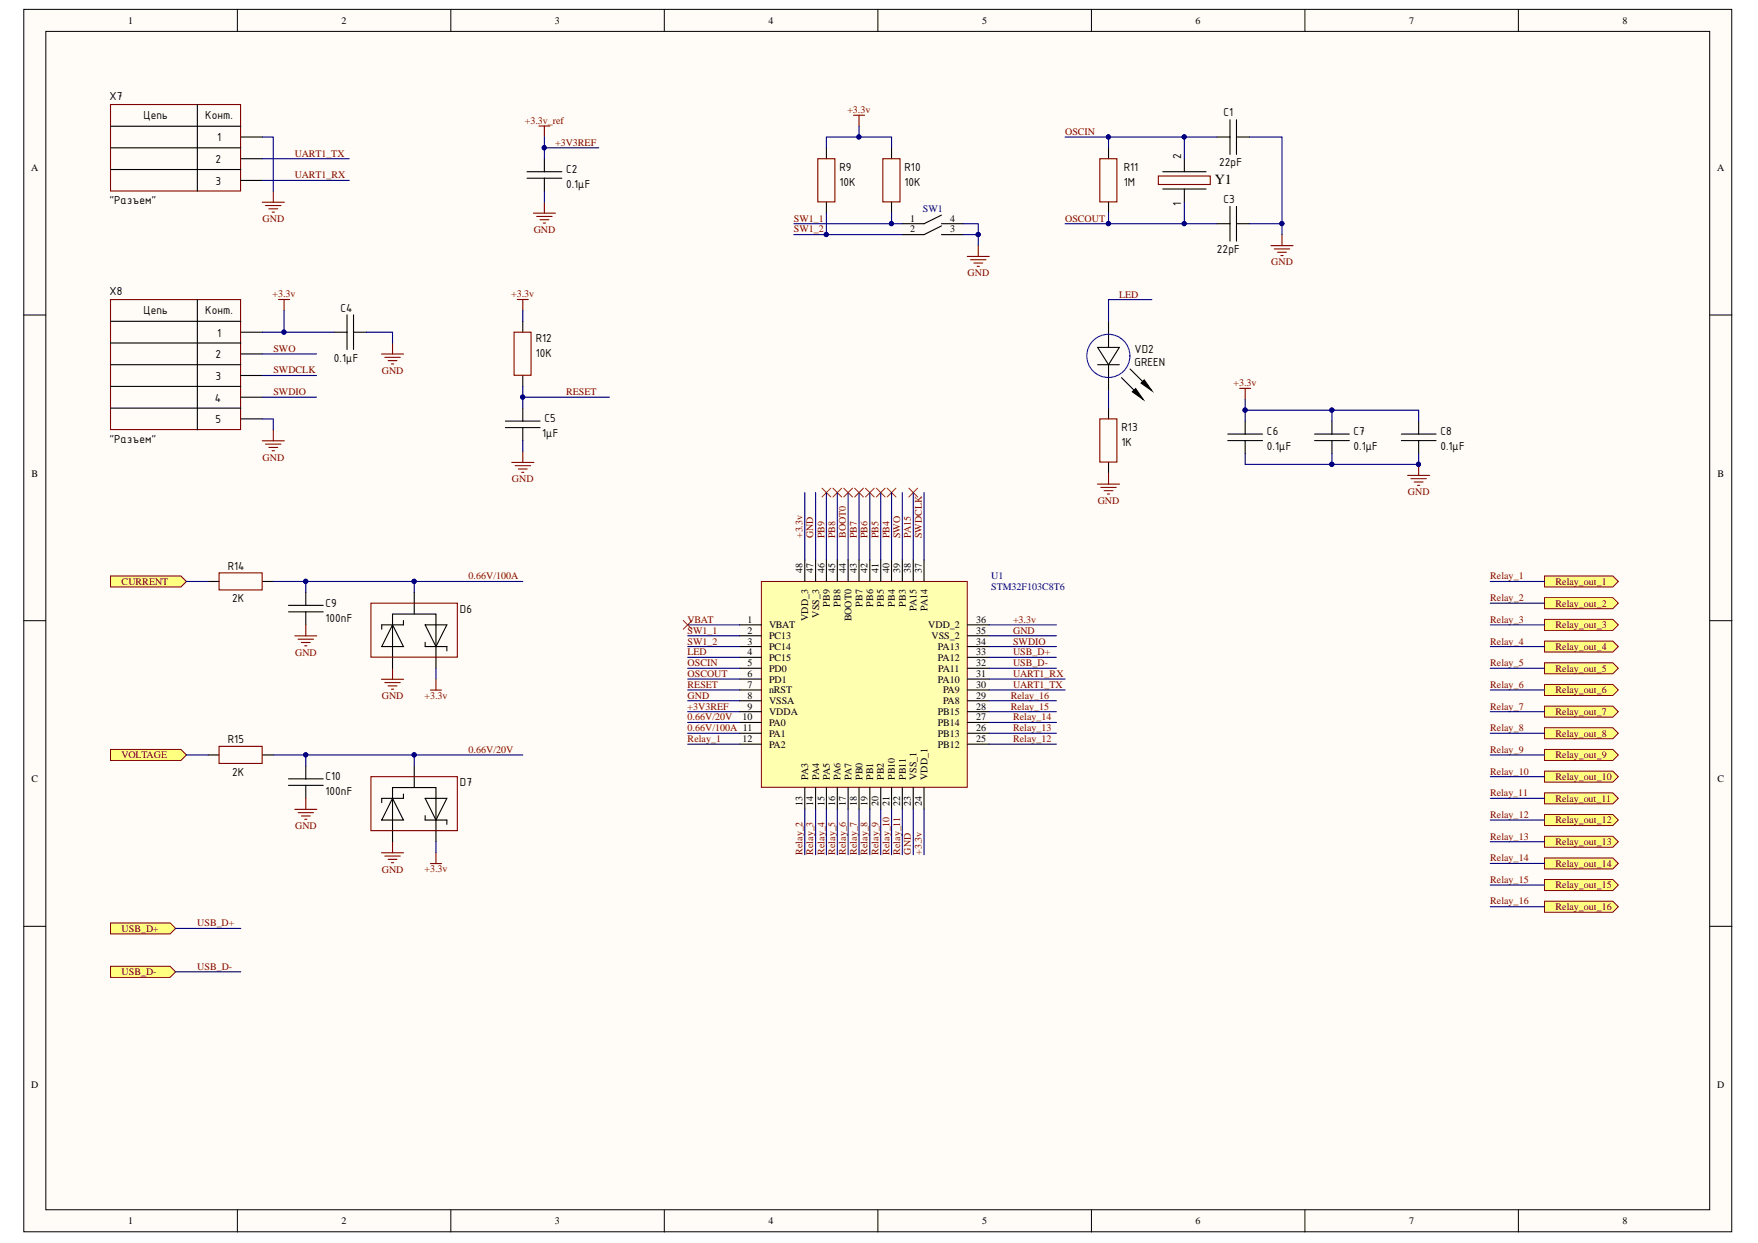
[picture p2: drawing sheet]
<svg xmlns="http://www.w3.org/2000/svg" width="297mm" height="210mm" viewBox="0 0 297 210" stroke-linecap="round" stroke-linejoin="round" font-family="sans-serif">
<g fill="#fffcf8" stroke="#000" stroke-width=".17">
<path d="M4 1.6h288.6v206.4h-288.6z"/>
<path d="M7.7 5.3h281.2v199h-281.2z"/>
</g>
<g fill="none" stroke="#000" stroke-width=".17">
<path d="M40.1 1.6v3.7M76.2 1.6v3.7M112.2 1.6v3.7M148.3 1.6v3.7M184.4 1.6v3.7M220.5 1.6v3.7M256.6 1.6v3.7M4 53.2h3.7M288.9 53.2h3.7M4 104.8h3.7M288.9 104.8h3.7M4 156.4h3.7"/>
<path d="M288.9 156.4h3.7M40.1 204.3v3.7M76.2 204.3v3.7M112.2 204.3v3.7M148.3 204.3v3.7M184.4 204.3v3.7M220.5 204.3v3.7M256.6 204.3v3.7"/>
</g>
<g fill="none" stroke="#000" stroke-width=".19">
<path d="M33.3 17.7v14.6M18.7 21.3h22M18.7 25h22M18.7 28.6h22M40.7 23.1h3.6M40.7 26.8h3.6M40.7 30.5h3.6M187.3 25v1.8M187.3 34.1v1.9M196.5 31.9h7.3M196.5 29h7.3M200.1 26.8v2.2"/>
<path d="M200.1 31.9v2.2M205.6 23.1h2.2M205.6 37.8h2.2M207.8 20.2v5.9M207.8 34.9v5.8M208.9 20.2v5.9M208.9 34.9v5.8M208.9 23.1h2.2M208.9 37.8h2.2M207.4 74.4h5.9M207.4 73.3h5.9M210.4 71.1v2.2"/>
<path d="M210.4 74.4v2.2M222.1 74.4h5.9M222.1 73.3h5.9M225 71.1v2.2M225 74.4v2.2M236.8 74.4h5.8M236.8 73.3h5.8M239.7 71.1v2.2M239.7 74.4v2.2"/>
</g>
<g fill="none" stroke="#800000" stroke-width=".19">
<path d="M18.7 17.7h21.9v14.6h-21.9zM44.3 34.2h3.7M44.9 34.7h2.6M45.4 35.3h1.5M46 35.8h.4M46.2 32.3v1.9M185.8 26.8h2.9v7.3h-2.9zM195.7 29.7h8.8v1.5h-8.8zM216.6 39.6v1.9M214.7 41.5h3.8M215.3 42h2.6M215.9 42.6h1.5"/>
<path d="M216.4 43.2h.4M44.3 74.4h3.7M44.9 75h2.6M45.4 75.6h1.5M46 76.1h.4M46.2 72.6v1.8M209.5 65.6h1.8M210.4 65.6v1.8M239.7 78.4v1.9M237.8 80.3h3.8M238.4 80.8h2.6M239 81.4h1.4"/>
<path d="M239.5 82h.4"/>
</g>
<circle cx="239.7" cy="78.4" r=".35" fill="#000080" stroke="#000080" stroke-width=".17"/>
<path d="M128.6 98.2h34.8v34.8h-34.8z" fill="#ffffb0" stroke="#800000" stroke-width=".17"/>
<g fill="none" stroke="#000" stroke-width=".19">
<path d="M88.3 54.3v1.8M85.4 72.2h5.9M85.4 71.1h5.9M88.3 63.4v1.9M88.3 68.9v2.2M88.3 72.2v2.2M136 94.5v3.7M137.8 94.5v3.7M139.6 94.5v3.7M141.5 94.5v3.7M143.3 94.5v3.7M145.1 94.5v3.7"/>
<path d="M147 94.5v3.7M148.8 94.5v3.7M150.6 94.5v3.7M152.5 94.5v3.7M154.3 94.5v3.7M156.1 94.5v3.7M125 105.5h3.6M125 107.4h3.6M125 109.2h3.6M125 111h3.6M125 112.8h3.6M125 114.7h3.6"/>
<path d="M125 116.5h3.6M125 118.3h3.6M163.5 105.5h3.6M163.5 107.4h3.6M163.5 109.2h3.6M163.5 111h3.6M163.5 112.8h3.6M163.5 114.7h3.6M163.5 116.5h3.6M163.5 118.3h3.6M125 120.2h3.6M125 122h3.6"/>
<path d="M125 123.8h3.6M125 125.7h3.6M136 133v3.6M137.8 133v3.6M139.6 133v3.6M141.5 133v3.6M143.3 133v3.6M145.1 133v3.6M147 133v3.6M148.8 133v3.6M150.6 133v3.6M152.5 133v3.6"/>
<path d="M154.3 133v3.6M156.1 133v3.6M163.5 120.2h3.6M163.5 122h3.6M163.5 123.8h3.6M163.5 125.7h3.6"/>
</g>
<path d="M86.9 56.1h2.8v7.3h-2.8zM87.4 50.6h1.9M88.3 50.6v1.8M86.5 78.1h3.7M87 78.6h2.6M87.6 79.2h1.5M88.1 79.8h.4M88.3 76.2v1.9" fill="none" stroke="#800000" stroke-width=".19"/>
<g fill="none" stroke="#f00" stroke-width=".17">
<path d="M138.9 82.4l1.5 1.5M140.4 82.4l-1.5 1.5M140.7 82.4l1.5 1.5M142.2 82.4l-1.5 1.5M144.4 82.4l1.5 1.5M145.9 82.4l-1.5 1.5M146.2 82.4l1.5 1.5M147.7 82.4l-1.5 1.5M148.1 82.4l1.5 1.5M149.6 82.4l-1.5 1.5M149.9 82.4l1.5 1.5M151.4 82.4l-1.5 1.5"/>
<path d="M153.6 82.4l1.5 1.5M155.1 82.4l-1.5 1.5"/>
</g>
<g fill="#ffff80" stroke="#800000" stroke-width=".17">
<path d="M18.7 97.3h11.9l.9 .9-.9 .9h-11.9z" fill-rule="evenodd"/>
<path d="M18.7 126.6h11.9l.9 .9-.9 .9h-11.9z" fill-rule="evenodd"/>
<path d="M18.7 155.9h10l1 .9-1 .9h-10z" fill-rule="evenodd"/>
<path d="M18.7 163.2h10l1 .9-1 .9h-10z" fill-rule="evenodd"/>
</g>
<path d="M142.6 82.4l1.4 1.5M144 82.4l-1.4 1.5M115.4 104.8l1.5 1.5M116.9 104.8l-1.5 1.5" fill="none" stroke="#f00" stroke-width=".17"/>
<path d="M91.1 21.3h1.8M92 21.3v1.8" fill="none" stroke="#800000" stroke-width=".19"/>
<g fill="#ffff80" stroke="#800000" stroke-width=".17">
<path d="M261 97.3h11.5l.9 .9-.9 .9h-11.5z" fill-rule="evenodd"/>
<path d="M261 100.9h11.5l.9 1-.9 .9h-11.5z" fill-rule="evenodd"/>
<path d="M261 104.6h11.5l.9 .9-.9 1h-11.5z" fill-rule="evenodd"/>
<path d="M261 108.3h11.5l.9 .9-.9 .9h-11.5z" fill-rule="evenodd"/>
<path d="M261 111.9h11.5l.9 .9-.9 1h-11.5z" fill-rule="evenodd"/>
<path d="M261 115.6h11.5l.9 .9-.9 .9h-11.5z" fill-rule="evenodd"/>
<path d="M261 119.2h11.5l.9 1-.9 .9h-11.5z" fill-rule="evenodd"/>
<path d="M261 122.9h11.5l.9 .9-.9 1h-11.5z" fill-rule="evenodd"/>
<path d="M261 126.6h11.5l.9 .9-.9 .9h-11.5z" fill-rule="evenodd"/>
<path d="M261 130.2h11.5l.9 1-.9 .9h-11.5z" fill-rule="evenodd"/>
<path d="M261 133.9h11.5l.9 .9-.9 .9h-11.5z" fill-rule="evenodd"/>
<path d="M261 137.6h11.5l.9 .9-.9 .9h-11.5z" fill-rule="evenodd"/>
<path d="M261 141.2h11.5l.9 .9-.9 1h-11.5z" fill-rule="evenodd"/>
<path d="M261 144.9h11.5l.9 .9-.9 .9h-11.5z" fill-rule="evenodd"/>
<path d="M261 148.5h11.5l.9 1-.9 .9h-11.5z" fill-rule="evenodd"/>
<path d="M261 152.2h11.5l.9 .9-.9 .9h-11.5z" fill-rule="evenodd"/>
</g>
<g fill="none" stroke="#000" stroke-width=".19">
<path d="M139.6 25v1.8M139.6 34.1v1.9M150.6 25v1.8M150.6 34.1v1.9M159.1 36.3l-3 1.5h-3.6M159.1 37.8h3.6M159.1 38.2l-3 1.4h-3.6M159.1 39.6h3.6M18.7 54.3h22M18.7 57.9h22M33.3 50.6v22M40.7 56.1h3.6"/>
<path d="M40.7 59.8h3.6M56.4 56.1h2.2M58.6 53.2v5.8M59.7 56.1h2.2M59.7 53.2v5.8M187.3 54.3v4.4M18.7 61.6h22M18.7 65.3h22M18.7 68.9h22M40.7 63.4h3.6M40.7 67.1h3.6M40.7 70.7h3.6"/>
<path d="M187.3 61.6v4.4"/>
</g>
<g fill="none" stroke="#800000" stroke-width=".19">
<path d="M144.2 19.5h1.9M145.1 19.5v1.8M138.2 26.8h2.9v7.3h-2.9zM149.2 26.8h2.9v7.3h-2.9zM18.7 50.6h21.9v21.9h-21.9zM47.1 50.6h1.8M48 50.6v1.8M64.5 59.8h3.7M66.3 57.9v1.9M163.4 43.3h3.8M164 43.9h2.6M164.5 44.4h1.5"/>
<path d="M165.1 45h.4M165.3 41.4v1.9M65 60.3h2.6M65.6 60.9h1.5M66.1 61.5h.4"/>
</g>
<path d="M185.5 58.7h3.6l-1.8 2.9zM185.5 61.6h3.6M189.5 63.8l2.2 2.2M191 62.3l2.1 2.2" fill="none" stroke="#030000" stroke-width=".19"/>
<circle cx="187.3" cy="60.1" r="3.6" fill="none" stroke="#00f" stroke-width=".19"/>
<path d="M191.3 66.2l.6-.6 1.2 1.8z" fill="#030000"/>
<path d="M191.3 66.2l.6-.6 1.2 1.8z" fill="none" stroke="#030000" stroke-width=".19"/>
<path d="M192.8 64.7l.5-.5 1.3 1.8z" fill="#030000"/>
<path d="M192.8 64.7l.5-.5 1.3 1.8z" fill="none" stroke="#030000" stroke-width=".19"/>
<g fill="none" stroke="#000" stroke-width=".19">
<path d="M89.1 30.1h5.8M89.1 29h5.8M92 26.8v2.2M92 30.1v2.2M187.3 68.9v1.8M187.3 78.1v1.8M35.2 98.2h1.8M44.3 98.2h1.9M48.7 103.3h5.9M48.7 102.2h5.9M51.7 100v2.2M51.7 103.3v2.2"/>
<path d="M66.3 105.5l1.9 3.7h-3.7zM66.3 112.8v-9.1h7.4v9.1M68.2 104.8v.7h-3.7v.8M70 100v3.7M71.8 105.5h3.7l-1.8 3.7zM71.8 108.5v.7h3.7v.7M35.2 127.5h1.8M44.3 127.5h1.9M48.7 132.6h5.9M48.7 131.5h5.9M51.7 129.3v2.2M51.7 132.6v2.2"/>
<path d="M66.3 134.8l1.9 3.7h-3.7zM68.2 134.1v.7h-3.7v.7M70 129.3v3.7M71.8 134.8h3.7l-1.8 3.7zM71.8 137.7v.8h3.7v.7M66.3 142.1v-9.1h7.4v9.1"/>
</g>
<g fill="none" stroke="#800000" stroke-width=".19">
<path d="M90.1 36h3.7M90.7 36.6h2.6M91.2 37.1h1.5M91.8 37.7h.4M92 34.1v1.9M185.8 70.7h2.9v7.3h-2.9zM187.3 79.9v1.8M37 96.7h7.3v2.9h-7.3zM185.4 81.7h3.8M186 82.3h2.6M186.6 82.9h1.4M187.1 83.4h.4"/>
<path d="M49.8 107.4h3.7M50.4 107.9h2.6M50.9 108.5h1.5M51.5 109.1h.4M51.7 105.5v1.9M62.7 101.9h14.6v9.1h-14.6zM64.5 114.7h3.7M65 115.3h2.6M65.6 115.8h1.5M66.1 116.4h.4M66.3 112.8v1.9M72.7 116.5h1.9"/>
<path d="M73.7 114.7v1.8M37 126h7.3v2.9h-7.3zM49.8 136.7h3.7M50.4 137.2h2.6M50.9 137.8h1.5M51.5 138.4h.4M51.7 134.8v1.9M62.7 131.2h14.6v9.1h-14.6zM64.5 144h3.7M65 144.6h2.6M65.6 145.1h1.5M66.1 145.7h.4"/>
<path d="M66.3 142.1v1.9M72.7 145.8h1.9M73.7 144v1.8"/>
</g>
<g fill="none" stroke="#000080" stroke-width=".19">
<path d="M44.3 23.1h1.9v9.2M44.3 30.5h14.7M44.3 26.8h14.7M92 23.1v1.9h9.2M92 25v1.8M92 32.3v1.8M134.1 39.6h5.5M134.1 37.8h16.5M139.6 36v3.6h12.9M139.6 25v-1.9h11v1.9M145.1 21.3v1.8M150.6 36v1.8h1.9"/>
<path d="M162.7 37.8h2.6v3.6M162.7 39.6h2.6M180 23.1h20.1v3.7M187.3 23.1v1.9M187.3 36v1.8M200.1 34.1v3.7h-20.1M200.1 37.8h5.5M200.1 23.1h5.5M211.1 23.1h5.5v16.5M211.1 37.8h5.5M44.3 56.1h12.1M44.3 59.8h9.2"/>
<path d="M48 52.4v3.7M61.9 56.1h4.4v1.8M88.3 52.4v1.9M194.6 50.6h-7.3v3.7M44.3 70.7h1.9v1.9M44.3 67.1h9.2M44.3 63.4h9.2M88.3 65.3v3.6M88.3 67.1h14.7M88.3 74.4v1.8M187.3 66v2.9M210.4 76.6v1.8h29.3v-1.8"/>
<path d="M210.4 69.3h29.3v1.8M210.4 67.4v3.7M225 69.3v1.8M225 76.6v1.8M31.5 98.2h3.7M46.2 98.2h5.5v1.8M51.7 98.2h36.6M70 98.2v1.8M136 83.2v11.3M137.8 83.2v11.3M139.6 83.2v11.3M141.5 83.2v11.3"/>
<path d="M143.3 83.2v11.3M145.1 83.2v11.3M147 83.2v11.3M148.8 83.2v11.3M150.6 83.2v11.3M152.5 83.2v11.3M154.3 83.2v11.3M156.1 83.2v11.3M251.8 98.2h9.2M73.7 112.8v1.9M116.2 118.3h8.8M116.2 116.5h8.8"/>
<path d="M116.2 114.7h8.8M116.2 112.8h8.8M116.2 111h8.8M116.2 109.2h8.8M116.2 107.4h8.8M116.2 105.5h8.8M167.1 116.5h12.9M167.1 114.7h12.9M167.1 118.3h11.4M167.1 112.8h11.4M167.1 111h11.4M167.1 109.2h11.4"/>
<path d="M167.1 107.4h11.4M167.1 105.5h11.4M251.8 116.5h9.2M251.8 112.8h9.2M251.8 109.2h9.2M251.8 105.5h9.2M251.8 101.9h9.2M31.5 127.5h3.7M46.2 127.5h5.5v1.8M51.7 127.5h36.6M70 127.5v1.8M116.2 125.7h8.8"/>
<path d="M116.2 123.8h8.8M116.2 122h8.8M116.2 120.2h8.8M136 136.6v7.7M137.8 136.6v7.7M139.6 136.6v7.7M141.5 136.6v7.7M143.3 136.6v7.7M145.1 136.6v7.7M147 136.6v7.7M148.8 136.6v7.7M150.6 136.6v7.7"/>
<path d="M152.5 136.6v7.7M154.3 136.6v7.7M156.1 136.6v7.7M167.1 125.7h11.4M167.1 123.8h11.4M167.1 122h11.4M167.1 120.2h11.4M251.8 127.5h9.2M251.8 123.8h9.2M251.8 120.2h9.2M251.8 138.5h9.2M251.8 134.8h9.2"/>
<path d="M251.8 131.2h9.2M29.7 156.8h11M73.7 142.1v1.9M251.8 153.1h9.2M251.8 149.5h9.2M251.8 145.8h9.2M251.8 142.1h9.2M29.7 164.1h11"/>
</g>
<g fill="#000080" stroke="#000080" stroke-width=".17">
<circle cx="225" cy="69.3" r=".35"/>
<circle cx="48" cy="56.1" r=".35"/>
<circle cx="51.7" cy="127.5" r=".35"/>
<circle cx="51.7" cy="98.2" r=".35"/>
<circle cx="70" cy="127.5" r=".35"/>
<circle cx="70" cy="98.2" r=".35"/>
<circle cx="88.3" cy="67.1" r=".35"/>
<circle cx="91.9" cy="24.9" r=".35"/>
<circle cx="139.6" cy="39.6" r=".35"/>
<circle cx="150.6" cy="37.8" r=".35"/>
<circle cx="145.1" cy="23.1" r=".35"/>
<circle cx="165.3" cy="39.6" r=".35"/>
<circle cx="200.1" cy="37.8" r=".35"/>
<circle cx="187.3" cy="37.8" r=".35"/>
<circle cx="200.1" cy="23.1" r=".35"/>
<circle cx="187.3" cy="23.1" r=".35"/>
<circle cx="239.7" cy="78.4" r=".35"/>
<circle cx="225" cy="78.4" r=".35"/>
<circle cx="210.4" cy="69.3" r=".35"/>
<circle cx="216.6" cy="37.8" r=".35"/>
</g>
<text font-size="2.4" x="205.3" y="31.1">Y1</text>
<g font-size="2.1">
<text x="18.5" y="16.9">X7</text>
<text x="24.2" y="20">Цепь</text>
<text x="34.7" y="20">Конт.</text>
<text x="36.7" y="23.9">1</text>
<text x="206.7" y="19.6">C1</text>
<text x="36.4" y="27.5">2</text>
<text x="95.6" y="29.2">C2</text>
<text x="141.8" y="28.8">R9</text>
<text x="152.8" y="28.8">R10</text>
<text x="189.9" y="28.8">R11</text>
<text x="199.6" y="26.8" transform="rotate(-90 199.6 26.8)">2</text>
<text x="206" y="28.1">22pF</text>
<text x="18.5" y="34.5">&quot;Разъем&quot;</text>
<text x="36.4" y="31.2">3</text>
<text x="95.6" y="31.7">0.1μF</text>
<text x="141.8" y="31.4">10K</text>
<text x="152.8" y="31.4">10K</text>
<text x="189.9" y="31.4">1M</text>
<text x="199.6" y="34.8" transform="rotate(-90 199.6 34.8)">1</text>
<text x="206.7" y="34.3">C3</text>
<text x="205.6" y="42.7">22pF</text>
<text x="18.5" y="49.9">X8</text>
<text x="24.2" y="53">Цепь</text>
<text x="34.7" y="53">Конт.</text>
<text x="57.5" y="52.6">C4</text>
<text x="36.7" y="56.8">1</text>
<text x="90.5" y="57.8">R12</text>
<text x="191.7" y="59.6">VD2</text>
<text x="36.4" y="60.5">2</text>
<text x="36.4" y="64.2">3</text>
<text x="56.4" y="61.1">0.1μF</text>
<text x="90.5" y="60.3">10K</text>
<text x="191.7" y="61.8">GREEN</text>
<text x="36.3" y="67.8">4</text>
<text x="36.4" y="71.5">5</text>
<text x="92" y="71.3">C5</text>
<text x="18.5" y="74.8">&quot;Разъем&quot;</text>
<text x="91.6" y="73.9">1μF</text>
<text x="189.5" y="75.3">1K</text>
<text x="189.5" y="72.8">R13</text>
<text x="214.1" y="76.1">0.1μF</text>
<text x="214.1" y="73.5">C6</text>
<text x="228.7" y="76.1">0.1μF</text>
<text x="228.7" y="73.5">C7</text>
<text x="243.4" y="76.1">0.1μF</text>
<text x="243.4" y="73.5">C8</text>
<text x="38.5" y="96.2">R14</text>
<text x="39.2" y="101.7">2K</text>
<text x="55" y="105">100nF</text>
<text x="55" y="102.4">C9</text>
<text x="77.7" y="103.5">D6</text>
<text x="38.5" y="125.5">R15</text>
<text x="39.2" y="131">2K</text>
<text x="55" y="131.7">C10</text>
<text x="55" y="134.3">100nF</text>
<text x="77.7" y="132.8">D7</text>
</g>
<g font-size="1.7">
<text x="21.7" y="4">1</text>
<text x="57.7" y="4">2</text>
<text x="93.8" y="4">3</text>
<text x="129.9" y="4">4</text>
<text x="165.9" y="4">5</text>
<text x="202" y="4">6</text>
<text x="238.1" y="4">7</text>
<text x="274.2" y="4">8</text>
<text x="5.3" y="28.9">A</text>
<text x="290.2" y="28.9">A</text>
<text x="153.8" y="37.4">1</text>
<text x="153.8" y="39.3">2</text>
<text x="160.6" y="37.4">4</text>
<text x="160.6" y="39.3">3</text>
<text x="5.3" y="80.5">B</text>
<text x="290.2" y="80.5">B</text>
<text x="135.6" y="96.7" transform="rotate(-90 135.6 96.7)">48</text>
<text x="137.4" y="96.7" transform="rotate(-90 137.4 96.7)">47</text>
<text x="139.3" y="96.7" transform="rotate(-90 139.3 96.7)">46</text>
<text x="141.1" y="96.7" transform="rotate(-90 141.1 96.7)">45</text>
<text x="142.9" y="96.7" transform="rotate(-90 142.9 96.7)">44</text>
<text x="144.8" y="96.7" transform="rotate(-90 144.8 96.7)">43</text>
<text x="146.6" y="96.7" transform="rotate(-90 146.6 96.7)">42</text>
<text x="148.4" y="96.7" transform="rotate(-90 148.4 96.7)">41</text>
<text x="150.3" y="96.7" transform="rotate(-90 150.3 96.7)">40</text>
<text x="152.1" y="96.7" transform="rotate(-90 152.1 96.7)">39</text>
<text x="153.9" y="96.7" transform="rotate(-90 153.9 96.7)">38</text>
<text x="155.8" y="96.7" transform="rotate(-90 155.8 96.7)">37</text>
<text x="126.3" y="105.2">1</text>
<text x="126.3" y="107">2</text>
<text x="129.9" y="106.1">VBAT</text>
<text x="129.9" y="107.9">PC13</text>
<text x="136.5" y="104.8" transform="rotate(-90 136.5 104.8)">VDD_3</text>
<text x="138.4" y="104.3" transform="rotate(-90 138.4 104.3)">VSS_3</text>
<text x="140.2" y="102.4" transform="rotate(-90 140.2 102.4)">PB9</text>
<text x="142" y="102.4" transform="rotate(-90 142 102.4)">PB8</text>
<text x="143.9" y="104.9" transform="rotate(-90 143.9 104.9)">BOOT0</text>
<text x="145.7" y="102.4" transform="rotate(-90 145.7 102.4)">PB7</text>
<text x="147.5" y="102.4" transform="rotate(-90 147.5 102.4)">PB6</text>
<text x="149.4" y="102.4" transform="rotate(-90 149.4 102.4)">PB5</text>
<text x="151.2" y="102.4" transform="rotate(-90 151.2 102.4)">PB4</text>
<text x="153" y="102.4" transform="rotate(-90 153 102.4)">PB3</text>
<text x="154.9" y="103.2" transform="rotate(-90 154.9 103.2)">PA15</text>
<text x="156.7" y="103.2" transform="rotate(-90 156.7 103.2)">PA14</text>
<text x="156.8" y="106.1">VDD_2</text>
<text x="157.4" y="107.9">VSS_2</text>
<text x="165" y="107">35</text>
<text x="165" y="105.2">36</text>
<text x="126.3" y="108.8">3</text>
<text x="126.3" y="110.7">4</text>
<text x="126.3" y="112.5">5</text>
<text x="129.9" y="109.8">PC14</text>
<text x="129.9" y="111.6">PC15</text>
<text x="129.9" y="113.4">PD0</text>
<text x="158.5" y="109.8">PA13</text>
<text x="158.5" y="111.6">PA12</text>
<text x="158.5" y="113.4">PA11</text>
<text x="165" y="108.8">34</text>
<text x="165" y="110.7">33</text>
<text x="165" y="112.5">32</text>
<text x="126.3" y="114.3">6</text>
<text x="126.3" y="116.2">7</text>
<text x="126.3" y="118">8</text>
<text x="126.3" y="119.8">9</text>
<text x="129.9" y="115.3">PD1</text>
<text x="129.9" y="117.1">nRST</text>
<text x="129.9" y="118.9">VSSA</text>
<text x="158.5" y="115.3">PA10</text>
<text x="159.3" y="117.1">PA9</text>
<text x="159.3" y="118.9">PA8</text>
<text x="165" y="114.3">31</text>
<text x="165" y="116.2">30</text>
<text x="165" y="118">29</text>
<text x="165" y="119.8">28</text>
<text x="125.5" y="121.6">10</text>
<text x="125.5" y="125.3">12</text>
<text x="129.9" y="120.8">VDDA</text>
<text x="129.9" y="122.6">PA0</text>
<text x="129.9" y="124.4">PA1</text>
<text x="158.4" y="120.8">PB15</text>
<text x="158.4" y="122.6">PB14</text>
<text x="158.4" y="124.4">PB13</text>
<text x="165" y="121.6">27</text>
<text x="165" y="123.5">26</text>
<text x="165" y="125.3">25</text>
<text x="129.9" y="126.2">PA2</text>
<text x="136.5" y="131.7" transform="rotate(-90 136.5 131.7)">PA3</text>
<text x="138.4" y="131.7" transform="rotate(-90 138.4 131.7)">PA4</text>
<text x="140.2" y="131.7" transform="rotate(-90 140.2 131.7)">PA5</text>
<text x="142" y="131.7" transform="rotate(-90 142 131.7)">PA6</text>
<text x="143.9" y="131.7" transform="rotate(-90 143.9 131.7)">PA7</text>
<text x="145.7" y="131.7" transform="rotate(-90 145.7 131.7)">PB0</text>
<text x="147.5" y="131.7" transform="rotate(-90 147.5 131.7)">PB1</text>
<text x="149.4" y="131.7" transform="rotate(-90 149.4 131.7)">PB2</text>
<text x="151.2" y="131.7" transform="rotate(-90 151.2 131.7)">PB10</text>
<text x="153" y="131.7" transform="rotate(-90 153 131.7)">PB11</text>
<text x="154.9" y="131.7" transform="rotate(-90 154.9 131.7)">VSS_1</text>
<text x="156.7" y="131.7" transform="rotate(-90 156.7 131.7)">VDD_1</text>
<text x="158.4" y="126.2">PB12</text>
<text x="5.3" y="132.1">C</text>
<text x="135.6" y="136.1" transform="rotate(-90 135.6 136.1)">13</text>
<text x="137.4" y="136.1" transform="rotate(-90 137.4 136.1)">14</text>
<text x="139.3" y="136.1" transform="rotate(-90 139.3 136.1)">15</text>
<text x="141.1" y="136.1" transform="rotate(-90 141.1 136.1)">16</text>
<text x="142.9" y="136.1" transform="rotate(-90 142.9 136.1)">17</text>
<text x="144.8" y="136.1" transform="rotate(-90 144.8 136.1)">18</text>
<text x="146.6" y="136.1" transform="rotate(-90 146.6 136.1)">19</text>
<text x="148.4" y="136.1" transform="rotate(-90 148.4 136.1)">20</text>
<text x="150.3" y="136.1" transform="rotate(-90 150.3 136.1)">21</text>
<text x="152.1" y="136.1" transform="rotate(-90 152.1 136.1)">22</text>
<text x="153.9" y="136.1" transform="rotate(-90 153.9 136.1)">23</text>
<text x="155.8" y="136.1" transform="rotate(-90 155.8 136.1)">24</text>
<text x="290.2" y="132.1">C</text>
<text x="5.3" y="183.8">D</text>
<text x="290.2" y="183.8">D</text>
<text x="21.7" y="206.7">1</text>
<text x="57.7" y="206.7">2</text>
<text x="93.8" y="206.7">3</text>
<text x="129.9" y="206.7">4</text>
<text x="165.9" y="206.7">5</text>
<text x="202" y="206.7">6</text>
<text x="238.1" y="206.7">7</text>
<text x="274.2" y="206.7">8</text>
</g>
<g font-size="1.7" fill="#800000">
<text x="88.7" y="20.9">+3.3v_ref</text>
<text x="143.2" y="19.1">+3.3v</text>
<text x="180" y="22.8">OSCIN</text>
<text x="49.8" y="26.5">UART1_TX</text>
<text x="93.8" y="24.6">+3V3REF</text>
<text x="49.8" y="30.1">UART1_RX</text>
<text x="44.4" y="37.5">GND</text>
<text x="90.2" y="39.3">GND</text>
<text x="134.1" y="37.4">SW1_1</text>
<text x="134.1" y="39.3">SW1_2</text>
<text x="180" y="37.4">OSCOUT</text>
<text x="163.5" y="46.6">GND</text>
<text x="214.8" y="44.8">GND</text>
<text x="46.1" y="50.2">+3.3v</text>
<text x="86.4" y="50.2">+3.3v</text>
<text x="189.1" y="50.2">LED</text>
<text x="46.2" y="59.4">SWO</text>
<text x="46.2" y="63">SWDCLK</text>
<text x="64.5" y="63.1">GND</text>
<text x="208.4" y="65.2">+3.3v</text>
<text x="46.2" y="66.7">SWDIO</text>
<text x="95.7" y="66.7">RESET</text>
<text x="44.4" y="77.8">GND</text>
<text x="86.5" y="81.5">GND</text>
<text x="237.9" y="83.7">GND</text>
<text x="185.5" y="85.1">GND</text>
<text x="135.6" y="90.9" transform="rotate(-90 135.6 90.9)">+3.3v</text>
<text x="137.4" y="90.9" transform="rotate(-90 137.4 90.9)">GND</text>
<text x="139.3" y="90.9" transform="rotate(-90 139.3 90.9)">PB9</text>
<text x="141.1" y="90.9" transform="rotate(-90 141.1 90.9)">PB8</text>
<text x="142.9" y="90.9" transform="rotate(-90 142.9 90.9)">BOOT0</text>
<text x="144.8" y="90.9" transform="rotate(-90 144.8 90.9)">PB7</text>
<text x="146.6" y="90.9" transform="rotate(-90 146.6 90.9)">PB6</text>
<text x="148.4" y="90.9" transform="rotate(-90 148.4 90.9)">PB5</text>
<text x="150.3" y="90.9" transform="rotate(-90 150.3 90.9)">PB4</text>
<text x="152.1" y="90.9" transform="rotate(-90 152.1 90.9)">SWO</text>
<text x="153.9" y="90.9" transform="rotate(-90 153.9 90.9)">PA15</text>
<text x="155.8" y="90.9" transform="rotate(-90 155.8 90.9)">SWDCLK</text>
<text x="20.6" y="98.8">CURRENT</text>
<text x="79.2" y="97.9">0.66V/100A</text>
<text x="251.8" y="97.9">Relay_1</text>
<text x="251.8" y="101.5">Relay_2</text>
<text x="262.8" y="98.8">Relay_out_1</text>
<text x="116.2" y="105.2">VBAT</text>
<text x="116.2" y="107">SW1_1</text>
<text x="171.2" y="105.2">+3.3v</text>
<text x="171.2" y="107">GND</text>
<text x="251.8" y="105.2">Relay_3</text>
<text x="262.8" y="102.4">Relay_out_2</text>
<text x="262.8" y="106.1">Relay_out_3</text>
<text x="49.9" y="110.7">GND</text>
<text x="116.2" y="110.7">LED</text>
<text x="116.2" y="112.5">OSCIN</text>
<text x="116.2" y="108.8">SW1_2</text>
<text x="171.2" y="108.8">SWDIO</text>
<text x="171.2" y="110.7">USB_D+</text>
<text x="171.2" y="112.5">USB_D-</text>
<text x="251.8" y="108.8">Relay_4</text>
<text x="251.8" y="112.5">Relay_5</text>
<text x="262.8" y="109.8">Relay_out_4</text>
<text x="262.8" y="113.4">Relay_out_5</text>
<text x="64.5" y="118.1">GND</text>
<text x="71.7" y="118.1">+3.3v</text>
<text x="116.2" y="114.3">OSCOUT</text>
<text x="116.2" y="116.2">RESET</text>
<text x="116.2" y="118">GND</text>
<text x="116.2" y="119.8">+3V3REF</text>
<text x="170.8" y="119.8">Relay_15</text>
<text x="170.8" y="118">Relay_16</text>
<text x="171.2" y="114.3">UART1_RX</text>
<text x="171.2" y="116.2">UART1_TX</text>
<text x="251.8" y="116.2">Relay_6</text>
<text x="251.8" y="119.8">Relay_7</text>
<text x="262.8" y="117.1">Relay_out_6</text>
<text x="116.2" y="125.3">Relay_1</text>
<text x="116.2" y="121.6">0.66V/20V</text>
<text x="116.2" y="123.5">0.66V/100A 11</text>
<text x="171.2" y="121.6">Relay_14</text>
<text x="171.2" y="123.5">Relay_13</text>
<text x="171.2" y="125.3">Relay_12</text>
<text x="251.8" y="123.5">Relay_8</text>
<text x="262.8" y="120.8">Relay_out_7</text>
<text x="262.8" y="124.4">Relay_out_8</text>
<text x="20.6" y="128.1">VOLTAGE</text>
<text x="79.2" y="127.1">0.66V/20V</text>
<text x="251.8" y="127.1">Relay_9</text>
<text x="251.8" y="130.8">Relay_10</text>
<text x="262.8" y="128.1">Relay_out_9</text>
<text x="262.8" y="131.7">Relay_out_10</text>
<text x="251.8" y="134.4">Relay_11</text>
<text x="262.8" y="135.4">Relay_out_11</text>
<text x="49.9" y="140">GND</text>
<text x="251.8" y="138.1">Relay_12</text>
<text x="251.8" y="141.8">Relay_13</text>
<text x="262.8" y="139.1">Relay_out_12</text>
<text x="262.8" y="142.7">Relay_out_13</text>
<text x="64.5" y="147.4">GND</text>
<text x="71.7" y="147.3">+3.3v</text>
<text x="135.6" y="144.3" transform="rotate(-90 135.6 144.3)">Relay_2</text>
<text x="137.4" y="144.3" transform="rotate(-90 137.4 144.3)">Relay_3</text>
<text x="139.3" y="144.3" transform="rotate(-90 139.3 144.3)">Relay_4</text>
<text x="141.1" y="144.3" transform="rotate(-90 141.1 144.3)">Relay_5</text>
<text x="142.9" y="144.3" transform="rotate(-90 142.9 144.3)">Relay_6</text>
<text x="144.8" y="144.3" transform="rotate(-90 144.8 144.3)">Relay_7</text>
<text x="146.6" y="144.3" transform="rotate(-90 146.6 144.3)">Relay_8</text>
<text x="148.4" y="144.3" transform="rotate(-90 148.4 144.3)">Relay_9</text>
<text x="150.3" y="144.3" transform="rotate(-90 150.3 144.3)">Relay_10</text>
<text x="152.1" y="144.3" transform="rotate(-90 152.1 144.3)">Relay_11</text>
<text x="153.9" y="144.3" transform="rotate(-90 153.9 144.3)">GND</text>
<text x="155.8" y="144.3" transform="rotate(-90 155.8 144.3)">+3.3v</text>
<text x="251.8" y="145.4">Relay_14</text>
<text x="251.8" y="149.1">Relay_15</text>
<text x="262.8" y="146.4">Relay_out_14</text>
<text x="251.8" y="152.7">Relay_16</text>
<text x="262.8" y="150">Relay_out_15</text>
<text x="262.8" y="153.7">Relay_out_16</text>
<text x="20.6" y="157.3">USB_D+</text>
<text x="33.3" y="156.4">USB_D+</text>
<text x="20.6" y="164.7">USB_D-</text>
<text x="33.3" y="163.7">USB_D-</text>
</g>
<g font-size="1.7" fill="#000080">
<text x="156" y="35.8">SW1</text>
<text x="167.5" y="97.9">U1</text>
<text x="167.5" y="99.7">STM32F103C8T6</text>
</g>
</svg>
